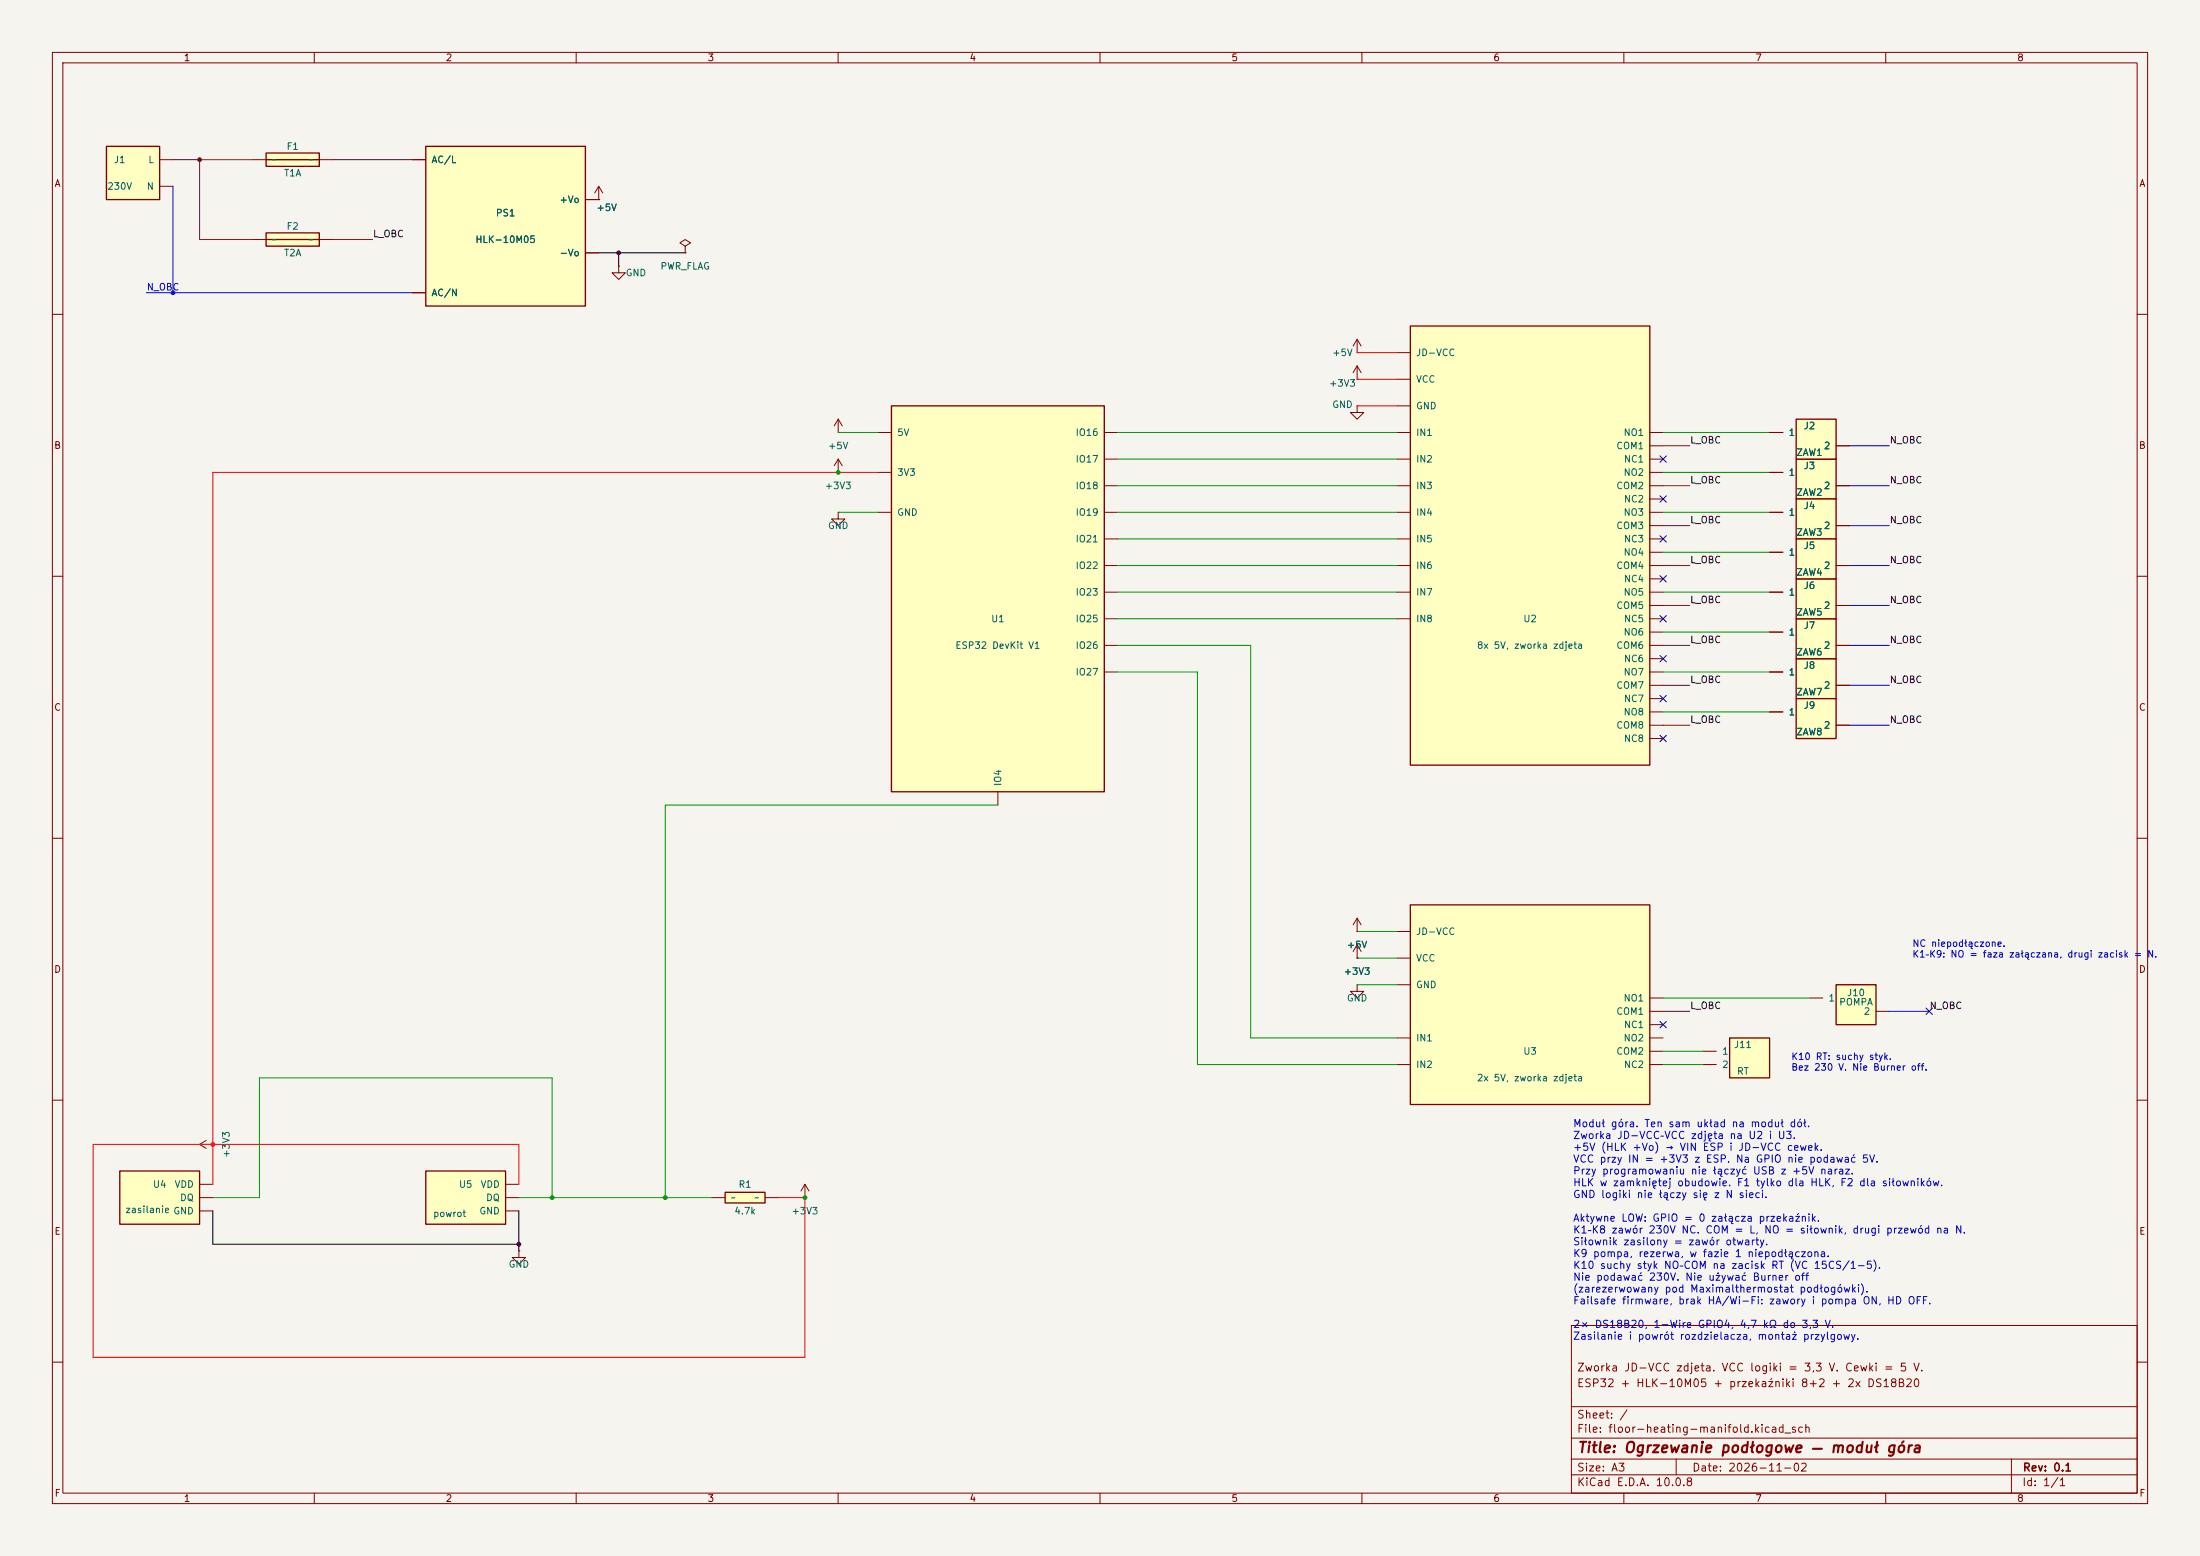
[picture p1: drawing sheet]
<svg xmlns="http://www.w3.org/2000/svg" width="420mm" height="297mm" viewBox="0 0 420 297" stroke-linecap="round" stroke-linejoin="round" font-family="sans-serif">
<path d="M0 0h420v297h-420z" fill="#f5f4ef" stroke="#f5f4ef" stroke-width=".19"/>
<g fill="none" stroke="#840000" stroke-width=".19">
<path d="M10 10h400v277h-400zM12 12h396v273h-396zM60 10v2M110 10v2M160 10v2M210 10v2M260 10v2M310 10v2M360 10v2M10 60h2M408 60h2M10 110h2"/>
<path d="M408 110h2M10 160h2M408 160h2M10 210h2M408 210h2M300 253h108v32h-108zM10 260h2M300 278.5h108M300 274.5h108M300 268.5h108M320 278.5v3M384 278.5v6.5"/>
<path d="M408 260h2M60 285v2M110 285v2M160 285v2M210 285v2M260 285v2M300 281.5h108M310 285v2M360 285v2"/>
</g>
<path d="M330.2 198.1h7.6v7.6h-7.6z" fill="#ffffc2"/>
<path d="M330.2 198.1h7.6v7.6h-7.6z" fill="none" stroke="#840000" stroke-width=".25"/>
<path d="M130.8 47l1-.6-1-.7-1 .7 1 .6v1.3M130.8 48.3h.1M160 82.6h.1M160 80l-.7 1.3M160 80l.8 1.3M160 80v2.6M325.1 200.7h2.6M325.1 203.2h2.6" fill="none" stroke="#840000" stroke-width=".19"/>
<path d="M342.9 87.6h7.6v7.7h-7.6z" fill="#ffffc2"/>
<path d="M342.9 87.6h7.6v7.7h-7.6z" fill="none" stroke="#840000" stroke-width=".25"/>
<path d="M337.8 90.2h2.6M350.5 92.7h2.6" fill="none" stroke="#840000" stroke-width=".19"/>
<path d="M342.9 80h7.6v7.6h-7.6z" fill="#ffffc2"/>
<path d="M342.9 80h7.6v7.6h-7.6z" fill="none" stroke="#840000" stroke-width=".25"/>
<path d="M337.8 82.6h2.6M350.5 85.1h2.6" fill="none" stroke="#840000" stroke-width=".19"/>
<path d="M342.9 95.3h7.6v7.6h-7.6z" fill="#ffffc2"/>
<path d="M342.9 95.3h7.6v7.6h-7.6z" fill="none" stroke="#840000" stroke-width=".25"/>
<path d="M337.8 97.8h2.6M350.5 100.3h2.6M153.7 228.6h.1M153.7 226.1l-.8 1.2M153.7 226.1l.7 1.2M153.7 226.1v2.5" fill="none" stroke="#840000" stroke-width=".19"/>
<path d="M138.4 227.6h7.6v2h-7.6z" fill="#ffffc2"/>
<path d="M138.4 227.6h7.6v2h-7.6z" fill="none" stroke="#840000" stroke-width=".25"/>
<path d="M135.9 228.6h2.5M146 228.6h2.6" fill="none" stroke="#840000" stroke-width=".19"/>
<path d="M22.9 223.5h15.2v10.2h-15.2z" fill="#ffffc2"/>
<path d="M22.9 223.5h15.2v10.2h-15.2z" fill="none" stroke="#840000" stroke-width=".25"/>
<path d="M38.1 226.1h2.5M38.1 228.6h2.5M38.1 231.1h2.5M99.1 238.8v1.2h1.2l-1.2 1.3-1.3-1.3h1.3M99.1 238.8h.1" fill="none" stroke="#840000" stroke-width=".19"/>
<path d="M342.9 125.7h7.6v7.7h-7.6z" fill="#ffffc2"/>
<path d="M342.9 125.7h7.6v7.7h-7.6z" fill="none" stroke="#840000" stroke-width=".25"/>
<path d="M337.8 128.3h2.6M350.5 130.8h2.6" fill="none" stroke="#840000" stroke-width=".19"/>
<path d="M342.9 118.1h7.6v7.6h-7.6z" fill="#ffffc2"/>
<path d="M342.9 118.1h7.6v7.6h-7.6z" fill="none" stroke="#840000" stroke-width=".25"/>
<path d="M337.8 120.7h2.6M350.5 123.2h2.6" fill="none" stroke="#840000" stroke-width=".19"/>
<path d="M342.9 110.5h7.6v7.6h-7.6z" fill="#ffffc2"/>
<path d="M342.9 110.5h7.6v7.6h-7.6z" fill="none" stroke="#840000" stroke-width=".25"/>
<path d="M114.3 38.1h.1M114.3 35.6l-.8 1.2M114.3 35.6l.8 1.2M114.3 35.6v2.5M337.8 113h2.6M350.5 115.6h2.6" fill="none" stroke="#840000" stroke-width=".19"/>
<path d="M269.2 172.7h45.8v38.1h-45.8z" fill="#ffffc2"/>
<path d="M269.2 172.7h45.8v38.1h-45.8z" fill="none" stroke="#840000" stroke-width=".25"/>
<path d="M266.7 177.8h2.5M266.7 182.9h2.5M266.7 188h2.5M266.7 198.1h2.5M315 198.1h2.5M315 190.5h2.5M315 193h2.5M315 195.6h2.5M266.7 203.2h2.5M315 203.2h2.5M315 200.7h2.5" fill="none" stroke="#840000" stroke-width=".19"/>
<path d="M342.9 102.9h7.6v7.6h-7.6z" fill="#ffffc2"/>
<path d="M342.9 102.9h7.6v7.6h-7.6z" fill="none" stroke="#840000" stroke-width=".25"/>
<path d="M337.8 105.4h2.6M350.5 108h2.6" fill="none" stroke="#840000" stroke-width=".19"/>
<path d="M269.2 62.2h45.8v83.9h-45.8z" fill="#ffffc2"/>
<path d="M269.2 62.2h45.8v83.9h-45.8z" fill="none" stroke="#840000" stroke-width=".25"/>
<g fill="none" stroke="#840000" stroke-width=".19">
<path d="M259.1 72.4h.1M259.1 67.3h.1M259.1 77.5v1.2h1.2l-1.2 1.3-1.3-1.3h1.3M259.1 77.5h.1M259.1 69.9l-.8 1.2M259.1 69.9l.7 1.2M259.1 64.8v2.5M259.1 69.9v2.5M259.1 64.8l-.8 1.2M259.1 64.8l.7 1.2M266.7 67.3h2.5M266.7 72.4h2.5"/>
<path d="M266.7 77.5h2.5M160 97.8v1.3h1.3l-1.3 1.2-1.3-1.2h1.3M160 97.8h.1M160 90.2h.1M160 87.6l-.7 1.3M160 87.6l.8 1.3M160 87.6v2.6M266.7 82.6h2.5M266.7 87.6h2.5M266.7 92.7h2.5M266.7 97.8h2.5M315 82.6h2.5"/>
<path d="M315 87.6h2.5M315 92.7h2.5M315 97.8h2.5M315 85.1h2.5M315 90.2h2.5M315 95.3h2.5M266.7 102.9h2.5M266.7 108h2.5M266.7 113h2.5M266.7 118.1h2.5M315 102.9h2.5M315 108h2.5"/>
<path d="M315 113h2.5M315 118.1h2.5M315 100.3h2.5M315 105.4h2.5M315 110.5h2.5M315 115.6h2.5M315 120.7h2.5M315 123.2h2.5M315 125.7h2.5M315 128.3h2.5M315 130.8h2.5M315 133.4h2.5"/>
<path d="M315 135.9h2.5M315 138.4h2.5M315 141h2.5"/>
</g>
<path d="M170.2 77.5h40.6v73.6h-40.6z" fill="#ffffc2"/>
<path d="M170.2 77.5h40.6v73.6h-40.6z" fill="none" stroke="#840000" stroke-width=".25"/>
<g fill="none" stroke="#840000" stroke-width=".19">
<path d="M118.1 50.8v1.3h1.3l-1.3 1.2-1.3-1.2h1.3M118.1 50.8h.1M167.6 82.6h2.6M167.6 90.2h2.6M167.6 97.8h2.6M210.8 82.6h2.6M210.8 97.8h2.6M210.8 87.6h2.6M210.8 92.7h2.6M210.8 102.9h2.6M210.8 108h2.6M210.8 113h2.6"/>
<path d="M210.8 118.1h2.6M210.8 123.2h2.6M210.8 128.3h2.6M190.5 151.1v2.6M259.1 177.8h.1M259.1 175.3v2.5M259.1 175.3l-.8 1.2M259.1 175.3l.7 1.2M259.1 182.9h.1M259.1 188v1.2h1.2l-1.2 1.3-1.3-1.3h1.3M259.1 188h.1M259.1 180.3l-.8 1.3"/>
<path d="M259.1 180.3l.7 1.3M259.1 180.3v2.6M38.1 218.4l1.3 .8M38.1 218.4h2.5M39.4 217.7l-1.3 .7M40.6 218.4h.1"/>
</g>
<path d="M81.3 223.5h15.2v10.2h-15.2z" fill="#ffffc2"/>
<path d="M81.3 223.5h15.2v10.2h-15.2z" fill="none" stroke="#840000" stroke-width=".25"/>
<path d="M96.5 226.1h2.6M96.5 228.6h2.6M96.5 231.1h2.6" fill="none" stroke="#840000" stroke-width=".19"/>
<path d="M81.3 27.9h30.5v30.5h-30.5z" fill="#ffffc2"/>
<path d="M81.3 27.9h30.5v30.5h-30.5z" fill="none" stroke="#840000" stroke-width=".25"/>
<path d="M78.7 30.5h2.6M111.8 38.1h2.5M78.7 55.9h2.6M111.8 48.3h2.5" fill="none" stroke="#840000" stroke-width=".19"/>
<path d="M342.9 133.4h7.6v7.6h-7.6z" fill="#ffffc2"/>
<path d="M342.9 133.4h7.6v7.6h-7.6z" fill="none" stroke="#840000" stroke-width=".25"/>
<path d="M337.8 135.9h2.6M350.5 138.4h2.6" fill="none" stroke="#840000" stroke-width=".19"/>
<path d="M50.8 29.2h10.2v2.6h-10.2z" fill="#ffffc2"/>
<path d="M50.8 29.2h10.2v2.6h-10.2zM50.8 30.5h10.2" fill="none" stroke="#840000" stroke-width=".25"/>
<path d="M48.3 30.5h2.5M61 30.5h2.5" fill="none" stroke="#840000" stroke-width=".19"/>
<path d="M20.3 27.9h10.2v10.2h-10.2z" fill="#ffffc2"/>
<path d="M20.3 27.9h10.2v10.2h-10.2z" fill="none" stroke="#840000" stroke-width=".25"/>
<path d="M30.5 30.5h2.5M30.5 35.6h2.5" fill="none" stroke="#840000" stroke-width=".19"/>
<path d="M350.5 188h7.6v7.6h-7.6z" fill="#ffffc2"/>
<path d="M350.5 188h7.6v7.6h-7.6z" fill="none" stroke="#840000" stroke-width=".25"/>
<path d="M345.4 190.5h2.6M358.1 193h2.6" fill="none" stroke="#840000" stroke-width=".19"/>
<path d="M50.8 44.5h10.2v2.5h-10.2z" fill="#ffffc2"/>
<path d="M50.8 44.5h10.2v2.5h-10.2zM50.8 45.7h10.2" fill="none" stroke="#840000" stroke-width=".25"/>
<g fill="none" stroke="#840000" stroke-width=".19">
<path d="M78.7 30.5h2.6M111.8 38.1h2.5M114.3 38.1h.1M48.3 45.7h2.5M61 45.7h2.5M78.7 55.9h2.6M111.8 48.3h2.5M337.8 97.8h2.6M337.8 82.6h2.6M337.8 90.2h2.6M350.5 85.1h2.6M350.5 92.7h2.6"/>
<path d="M337.8 105.4h2.6M337.8 113h2.6M350.5 108h2.6M350.5 115.6h2.6M350.5 100.3h2.6M337.8 135.9h2.6M337.8 120.7h2.6M337.8 128.3h2.6M350.5 138.4h2.6M350.5 123.2h2.6M350.5 130.8h2.6M259.1 177.8h.1"/>
<path d="M259.1 182.9h.1"/>
</g>
<path d="M259.1 67.3h7.6M259.1 72.4h7.6M259.1 77.5h7.6M167.6 90.2h-127v135.9M99.1 226.1v-7.7h-81.3v40.7h135.9v-30.5h-5.1" fill="none" stroke="#f00" stroke-width=".19"/>
<g fill="none" stroke="#009600" stroke-width=".19">
<path d="M160 82.6h7.6M160 97.8h7.6M213.4 82.6h53.3M213.4 97.8h53.3M213.4 92.7h53.3M213.4 87.6h53.3M317.5 82.6h20.3M317.5 97.8h20.3M317.5 90.2h20.3M213.4 118.1h53.3M213.4 113h53.3M213.4 102.9h53.3"/>
<path d="M213.4 108h53.3M317.5 113h20.3M317.5 105.4h20.3M213.4 123.2h25.4v74.9h27.9M213.4 128.3h15.2v74.9h38.1M317.5 135.9h20.3M317.5 120.7h20.3M317.5 128.3h20.3M190.5 153.7h-63.5v74.9M259.1 177.8h7.6M259.1 188h7.6M259.1 182.9h7.6"/>
<path d="M317.5 190.5h27.9M317.5 203.2h7.6M317.5 200.7h7.6M40.6 228.6h8.9v-22.9h55.9v22.9M99.1 228.6h36.8"/>
</g>
<path d="M33 30.5h5.1v15.2h10.2M63.5 30.5h15.2M63.5 45.7h7.6M317.5 85.1h5.1M317.5 92.7h5.1M317.5 100.3h5.1M317.5 115.6h5.1M317.5 108h5.1M317.5 138.4h5.1M317.5 130.8h5.1M317.5 123.2h5.1M317.5 193h5.1" fill="none" stroke="#483006" stroke-width=".19"/>
<path d="M114.3 48.3h16.5M118.1 48.3v2.5M40.6 231.1v6.4h58.5M99.1 231.1v7.7" fill="none" stroke="#000" stroke-width=".19"/>
<path d="M33 35.6v20.3M27.9 55.9h50.8M353.1 92.7h7.6M353.1 85.1h7.6M353.1 115.6h7.6M353.1 108h7.6M353.1 100.3h7.6M353.1 123.2h7.6M353.1 130.8h7.6M353.1 138.4h7.6M360.7 193h7.6" fill="none" stroke="#00f" stroke-width=".19"/>
<path d="M38.1 30.5h10.2" fill="none" stroke="#484800" stroke-width=".19"/>
<g fill="none" stroke="#000084" stroke-width=".19">
<path d="M316.9 94.6l1.2 1.3M316.9 87l1.2 1.2M318.1 94.6l-1.2 1.3M318.1 87l-1.2 1.2M316.9 117.5l1.2 1.2M316.9 109.9l1.2 1.2M316.9 102.3l1.2 1.2M318.1 117.5l-1.2 1.2M318.1 109.9l-1.2 1.2M318.1 102.3l-1.2 1.2M316.9 132.7l1.2 1.3M316.9 125.1l1.2 1.2"/>
<path d="M318.1 132.7l-1.2 1.3M318.1 125.1l-1.2 1.2M316.9 140.4l1.2 1.2M318.1 140.4l-1.2 1.2M316.9 195l1.2 1.2M318.1 195l-1.2 1.2M367.7 192.4l1.2 1.2M368.9 192.4l-1.2 1.2"/>
</g>
<circle cx="99.1" cy="237.5" r=".46" fill="#000"/>
<g fill="#009600">
<circle cx="127" cy="228.6" r=".46"/>
<circle cx="105.4" cy="228.6" r=".46"/>
</g>
<circle cx="40.6" cy="218.4" r=".46" fill="#f00"/>
<g fill="#009600">
<circle cx="153.7" cy="228.6" r=".46"/>
<circle cx="160" cy="90.2" r=".46"/>
</g>
<circle cx="33" cy="55.9" r=".46" fill="#00f"/>
<circle cx="38.1" cy="30.5" r=".46" fill="#483006"/>
<circle cx="118.1" cy="48.3" r=".46" fill="#000"/>
<text font-size="2" fill="#840000" x="301" y="277.8">Title: Ogrzewanie podłogowe — moduł góra</text>
<g font-size="1.5" fill="#840000">
<text x="300.9" y="262.1">Zworka JD-VCC zdjeta. VCC logiki = 3,3 V. Cewki = 5 V.</text>
<text x="300.9" y="265.1">ESP32 + HLK-10M05 + przekaźniki 8+2 + 2x DS18B20</text>
<text x="300.9" y="273.8">File: floor-heating-manifold.kicad_sch</text>
<text x="300.9" y="271.1">Sheet: /</text>
<text x="300.9" y="281.2">Size: A3</text>
<text x="322.9" y="281.2">Date: 2026-11-02</text>
<text x="386" y="281.2">Rev: 0.1</text>
<text x="300.9" y="284">KiCad E.D.A. 10.0.8</text>
<text x="385.9" y="284">Id: 1/1</text>
</g>
<g font-size="1.4" fill="#0000c2">
<text x="300.2" y="215.5">Moduł góra. Ten sam układ na moduł dół.</text>
<text x="300.2" y="217.8">Zworka JD-VCC–VCC zdjęta na U2 i U3.</text>
<text x="300.2" y="220">+5V (HLK +Vo) → VIN ESP i JD-VCC cewek.</text>
<text x="300.2" y="222.3">VCC przy IN = +3V3 z ESP. Na GPIO nie podawać 5V.</text>
<text x="300.2" y="224.5">Przy programowaniu nie łączyć USB z +5V naraz.</text>
<text x="300.2" y="226.8">HLK w zamkniętej obudowie. F1 tylko dla HLK, F2 dla siłowników.</text>
<text x="300.2" y="229">GND logiki nie łączy się z N sieci.</text>
<text x="300.2" y="233.5">Aktywne LOW: GPIO = 0 załącza przekaźnik.</text>
<text x="300.2" y="235.8">K1–K8 zawór 230V NC. COM = L, NO = siłownik, drugi przewód na N.</text>
<text x="300.2" y="238">Siłownik zasilony = zawór otwarty.</text>
<text x="300.2" y="240.3">K9 pompa, rezerwa, w fazie 1 niepodłączona.</text>
<text x="300.2" y="242.5">K10 suchy styk NO–COM na zacisk RT (VC 15CS/1-5).</text>
<text x="300.2" y="244.8">Nie podawać 230V. Nie używać Burner off</text>
<text x="300.2" y="247.1">(zarezerwowany pod Maximalthermostat podłogówki).</text>
<text x="300.2" y="249.3">Failsafe firmware, brak HA/Wi-Fi: zawory i pompa ON, HD OFF.</text>
<text x="300.2" y="253.8">2× DS18B20, 1-Wire GPIO4, 4,7 kΩ do 3,3 V.</text>
<text x="300.2" y="256.1">Zasilanie i powrót rozdzielacza, montaż przylgowy.</text>
</g>
<g font-size="1.3" fill="#840000">
<text x="35" y="12">1</text>
<text x="85" y="12">2</text>
<text x="135" y="12">3</text>
<text x="185" y="12">4</text>
<text x="235" y="12">5</text>
<text x="285" y="12">6</text>
<text x="335" y="12">7</text>
<text x="385" y="12">8</text>
<text x="10.3" y="36">A</text>
<text x="408.3" y="36">A</text>
<text x="10.2" y="86">B</text>
<text x="408.2" y="86">B</text>
<text x="10.2" y="136">C</text>
<text x="408.2" y="136">C</text>
<text x="10.2" y="186">D</text>
<text x="408.2" y="186">D</text>
<text x="10.3" y="236">E</text>
<text x="408.3" y="236">E</text>
<text x="10.3" y="286">F</text>
<text x="35" y="287">1</text>
<text x="85" y="287">2</text>
<text x="135" y="287">3</text>
<text x="185" y="287">4</text>
<text x="235" y="287">5</text>
<text x="285" y="287">6</text>
<text x="335" y="287">7</text>
<text x="385" y="287">8</text>
<text x="408.3" y="286">F</text>
</g>
<g font-size="1.3" fill="#006464">
<text x="54.6" y="28.9">F1</text>
<text x="21.6" y="31.4">J1</text>
<text x="28.2" y="31.4">L</text>
<text x="51.8" y="31.4">~</text>
<text x="54.1" y="34">T1A</text>
<text x="58.8" y="31.4">~</text>
<text x="82.3" y="31.4">AC/L</text>
<text x="20.4" y="36.5">230V</text>
<text x="27.9" y="36.5">N</text>
<text x="94.5" y="41.6">PS1</text>
<text x="106.7" y="39.1">+Vo</text>
<text x="113.8" y="40.6">+5V</text>
<text x="51.8" y="46.7">~</text>
<text x="54.6" y="44.1">F2</text>
<text x="58.8" y="46.7">~</text>
<text x="90.6" y="46.7">HLK-10M05</text>
<text x="54.1" y="49.2">T2A</text>
<text x="106.7" y="49.2">-Vo</text>
<text x="119.3" y="53">GND</text>
<text x="126" y="51.8">PWR_FLAG</text>
<text x="82.3" y="56.8">AC/N</text>
<text x="254.2" y="68.3">+5V</text>
<text x="270.2" y="68.3">JD-VCC</text>
<text x="253.6" y="74.1">+3V3</text>
<text x="270.2" y="73.4">VCC</text>
<text x="171.2" y="83.5">5V</text>
<text x="205.2" y="83.5">IO16</text>
<text x="254.2" y="78.2">GND</text>
<text x="270.2" y="78.4">GND</text>
<text x="270.2" y="83.5">IN1</text>
<text x="309.8" y="83.5">NO1</text>
<text x="341.3" y="83.5">1</text>
<text x="344.2" y="82.2">J2</text>
<text x="158" y="86.1">+5V</text>
<text x="205.2" y="88.6">IO17</text>
<text x="270.2" y="88.6">IN2</text>
<text x="308.5" y="86.1">COM1</text>
<text x="309.9" y="88.6">NC1</text>
<text x="342.8" y="87.3">ZAW1</text>
<text x="344.2" y="89.9">J3</text>
<text x="348.1" y="86.1">2</text>
<text x="157.4" y="93.7">+3V3</text>
<text x="171.2" y="91.1">3V3</text>
<text x="205.2" y="93.7">IO18</text>
<text x="270.2" y="93.7">IN3</text>
<text x="308.5" y="93.7">COM2</text>
<text x="309.8" y="91.1">NO2</text>
<text x="341.3" y="91.1">1</text>
<text x="342.8" y="94.9">ZAW2</text>
<text x="348.1" y="93.7">2</text>
<text x="158" y="101.3">GND</text>
<text x="171.2" y="98.8">GND</text>
<text x="205.2" y="98.8">IO19</text>
<text x="270.2" y="98.8">IN4</text>
<text x="308.5" y="101.3">COM3</text>
<text x="309.8" y="98.8">NO3</text>
<text x="309.9" y="96.2">NC2</text>
<text x="341.3" y="98.8">1</text>
<text x="344.2" y="97.5">J4</text>
<text x="348.1" y="101.3">2</text>
<text x="205.2" y="103.8">IO21</text>
<text x="270.2" y="103.8">IN5</text>
<text x="309.8" y="106.4">NO4</text>
<text x="309.9" y="103.8">NC3</text>
<text x="341.3" y="106.4">1</text>
<text x="342.8" y="102.6">ZAW3</text>
<text x="344.2" y="105.1">J5</text>
<text x="205.2" y="108.9">IO22</text>
<text x="205.2" y="114">IO23</text>
<text x="270.2" y="108.9">IN6</text>
<text x="270.2" y="114">IN7</text>
<text x="308.5" y="108.9">COM4</text>
<text x="309.8" y="114">NO5</text>
<text x="309.9" y="111.5">NC4</text>
<text x="341.3" y="114">1</text>
<text x="342.8" y="110.2">ZAW4</text>
<text x="344.2" y="112.7">J6</text>
<text x="348.1" y="108.9">2</text>
<text x="189.1" y="119.1">U1</text>
<text x="205.2" y="119.1">IO25</text>
<text x="270.2" y="119.1">IN8</text>
<text x="290.7" y="119.1">U2</text>
<text x="308.5" y="116.5">COM5</text>
<text x="309.9" y="119.1">NC5</text>
<text x="342.8" y="117.8">ZAW5</text>
<text x="348.1" y="116.5">2</text>
<text x="182.3" y="124.2">ESP32 DevKit V1</text>
<text x="205.2" y="124.2">IO26</text>
<text x="281.8" y="124.2">8x 5V, zworka zdjeta</text>
<text x="308.5" y="124.2">COM6</text>
<text x="309.8" y="121.6">NO6</text>
<text x="341.3" y="121.6">1</text>
<text x="342.8" y="125.4">ZAW6</text>
<text x="344.2" y="120.3">J7</text>
<text x="348.1" y="124.2">2</text>
<text x="205.2" y="129.2">IO27</text>
<text x="308.5" y="131.8">COM7</text>
<text x="309.8" y="129.2">NO7</text>
<text x="309.9" y="126.7">NC6</text>
<text x="341.3" y="129.2">1</text>
<text x="344.2" y="128">J8</text>
<text x="348.1" y="131.8">2</text>
<text x="309.8" y="136.9">NO8</text>
<text x="309.9" y="134.3">NC7</text>
<text x="341.3" y="136.9">1</text>
<text x="342.8" y="133">ZAW7</text>
<text x="344.2" y="135.6">J9</text>
<text x="308.5" y="139.4">COM8</text>
<text x="309.9" y="141.9">NC8</text>
<text x="342.8" y="140.7">ZAW8</text>
<text x="348.1" y="139.4">2</text>
<text x="191.5" y="150.1" transform="rotate(-90 191.5 150.1)">IO4</text>
<text x="270.2" y="178.8">JD-VCC</text>
<text x="257" y="181.3">+5V</text>
<text x="270.2" y="183.8">VCC</text>
<text x="256.4" y="186.4">+3V3</text>
<text x="257" y="191.5">GND</text>
<text x="270.2" y="188.9">GND</text>
<text x="309.8" y="191.5">NO1</text>
<text x="349" y="191.5">1</text>
<text x="352.5" y="190.4">J10</text>
<text x="308.5" y="194">COM1</text>
<text x="309.9" y="196.5">NC1</text>
<text x="351" y="192.2">POMPA</text>
<text x="355.7" y="194">2</text>
<text x="270.2" y="199.1">IN1</text>
<text x="290.7" y="201.6">U3</text>
<text x="308.5" y="201.6">COM2</text>
<text x="309.8" y="199.1">NO2</text>
<text x="328.6" y="201.6">1</text>
<text x="330.9" y="200.4">J11</text>
<text x="270.2" y="204.2">IN2</text>
<text x="281.8" y="206.7">2x 5V, zworka zdjeta</text>
<text x="309.9" y="204.2">NC2</text>
<text x="328.6" y="204.2">2</text>
<text x="331.5" y="205.4">RT</text>
<text x="44.1" y="221.1" transform="rotate(-90 44.1 221.1)">+3V3</text>
<text x="29.1" y="227">U4</text>
<text x="33.2" y="227">VDD</text>
<text x="87.5" y="227">U5</text>
<text x="91.6" y="227">VDD</text>
<text x="140.9" y="227">R1</text>
<text x="23.8" y="231.8">zasilanie GND</text>
<text x="34.3" y="229.6">DQ</text>
<text x="82.6" y="232.6">powrot</text>
<text x="91.4" y="232.1">GND</text>
<text x="92.7" y="229.6">DQ</text>
<text x="139.4" y="229.6">~</text>
<text x="140.1" y="232.1">4.7k</text>
<text x="143.9" y="229.6">~</text>
<text x="151" y="232.1">+3V3</text>
<text x="97" y="242.3">GND</text>
</g>
<g font-size="1.3" fill="#0f0f0f">
<text x="71.1" y="45.6">L_OBC</text>
<text x="322.6" y="85">L_OBC</text>
<text x="360.7" y="85">N_OBC</text>
<text x="322.6" y="92.6">L_OBC</text>
<text x="360.7" y="92.6">N_OBC</text>
<text x="322.6" y="100.2">L_OBC</text>
<text x="360.7" y="100.2">N_OBC</text>
<text x="322.6" y="107.8">L_OBC</text>
<text x="360.7" y="107.8">N_OBC</text>
<text x="322.6" y="115.4">L_OBC</text>
<text x="360.7" y="115.4">N_OBC</text>
<text x="322.6" y="123.1">L_OBC</text>
<text x="360.7" y="123.1">N_OBC</text>
<text x="322.6" y="130.7">L_OBC</text>
<text x="360.7" y="130.7">N_OBC</text>
<text x="322.6" y="138.3">L_OBC</text>
<text x="360.7" y="138.3">N_OBC</text>
<text x="322.6" y="192.9">L_OBC</text>
<text x="368.3" y="192.9">N_OBC</text>
</g>
<text font-size="1.3" fill="#00f" x="27.9" y="55.8">N_OBC</text>
<g font-size="1.3" fill="#0000c2">
<text x="365" y="181">NC niepodłączone.</text>
<text x="365" y="183.1">K1–K9: NO = faza załączana, drugi zacisk = N.</text>
<text x="341.9" y="202.6">K10 RT: suchy styk.</text>
<text x="341.9" y="204.7">Bez 230 V. Nie Burner off.</text>
</g>
</svg>
